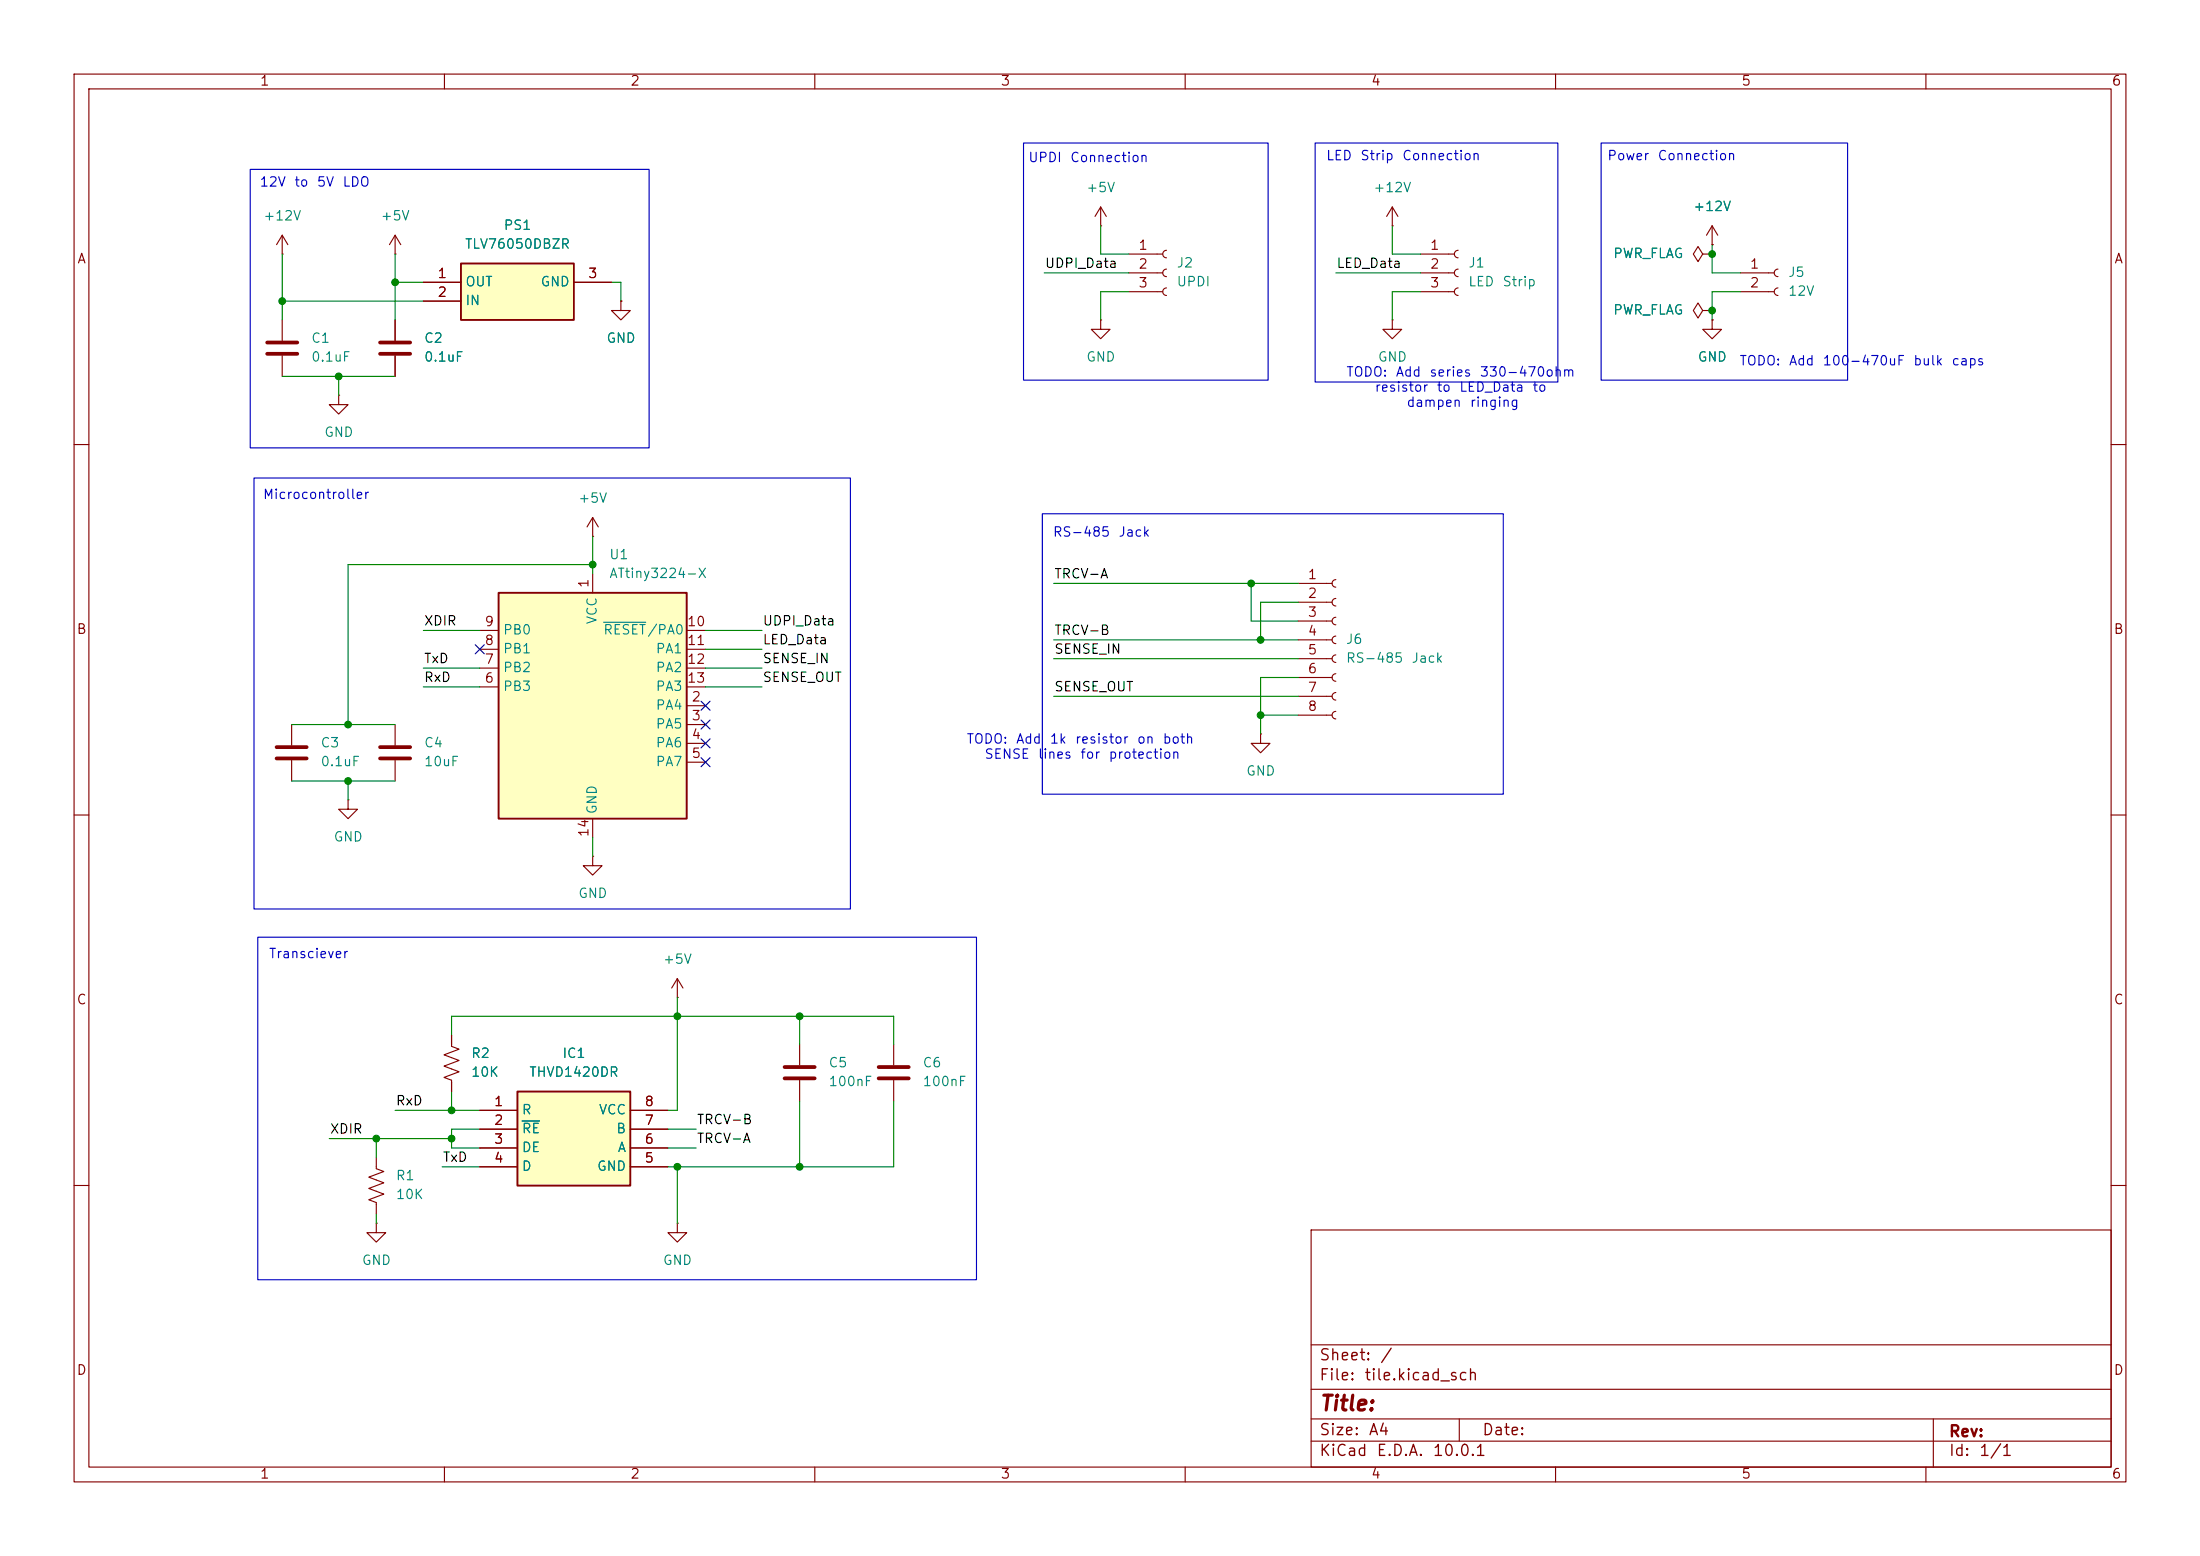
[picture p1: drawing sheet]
<svg xmlns="http://www.w3.org/2000/svg" width="297mm" height="210mm" viewBox="0 0 297 210" stroke-linecap="round" stroke-linejoin="round" font-family="sans-serif">
<g fill="none" stroke="#840000" stroke-width=".15">
<path d="M10 10h277v190h-277zM12 12h273v186h-273zM60 10v2M110 10v2M160 10v2M210 10v2M260 10v2M152.4 34.3h4.6M152.4 36.8h4.6M152.4 39.4h4.6M157.5 33.8a.51 .51 0 0 0-.5 .5 .51 .51 0 0 0 .5 .5M157.5 36.3a.51 .51 0 0 0-.5 .5 .51 .51 0 0 0 .5 .5"/>
<path d="M157.5 38.9a.51 .51 0 0 0-.5 .5 .51 .51 0 0 0 .5 .5M229.9 41.9l-.7-1-.6 1 .6 1 .7-1h1.2M231.1 41.9h.1M10 60h2M80 72.4h.1M80 69.9l-.8 1.2M80 69.9l.8 1.2M80 69.9v2.5M285 60h2M10 110h2M285 110h2M61 139.7v1.5l1 .4-2.1 .8 2.1 .7-2.1 .8 2.1 .8-2.1 .7 1.1 .4v1.5"/>
<path d="M10 160h2M91.4 165.1v1.3h1.3l-1.3 1.2-1.2-1.2h1.2M91.4 165.1h.1M177 166h108v32h-108zM285 160h2M60 198v2M110 198v2M160 198v2M177 194.5h108M177 191.5h108M177 187.5h108M177 181.5h108"/>
<path d="M197 191.5v3M210 198v2M260 198v2M261 191.5v6.5"/>
</g>
<path d="M69.8 147.3h15.3v12.7h-15.3z" fill="#ffffc2"/>
<path d="M69.8 147.3h15.3v12.7h-15.3z" fill="none" stroke="#840000" stroke-width=".25"/>
<g fill="none" stroke="#840000" stroke-width=".15">
<path d="M83.8 40.6v1.3h1.3l-1.3 1.3-1.3-1.3h1.3M83.8 40.6h.1M91.4 134.6h.1M91.4 132.1l-.7 1.3M91.4 132.1l.8 1.3M91.4 132.1v2.5M64.8 149.9h5M64.8 152.4h5M64.8 154.9h5M64.8 157.5h5M85.1 149.9h5.1M85.1 152.4h5.1"/>
<path d="M85.1 154.9h5.1M85.1 157.5h5.1M107.9 141v2.8M107.9 145.8v2.8M120.6 141v2.8M120.6 145.8v2.8"/>
</g>
<path d="M70.5 151.3h2.4" fill="none" stroke="#008484" stroke-width=".15"/>
<path d="M105.9 144h4.1M105.9 145.5h4.1M118.6 144h4.1M118.6 145.5h4.1" fill="none" stroke="#840000" stroke-width=".51"/>
<path d="M62.2 35.6h15.3v7.6h-15.3z" fill="#ffffc2"/>
<path d="M62.2 35.6h15.3v7.6h-15.3z" fill="none" stroke="#840000" stroke-width=".25"/>
<g fill="none" stroke="#840000" stroke-width=".15">
<path d="M38.1 34.3h.1M38.1 31.8v2.5M38.1 31.8l-.8 1.2M38.1 31.8l.8 1.2M53.3 34.3h.1M53.3 31.8v2.5M53.3 31.8l-.7 1.2M53.3 31.8l.8 1.2M57.1 38.1h5.1M77.5 38.1h5M229.9 34.3l-.7-1-.6 1 .6 1 .7-1h1.2M231.1 34.3h.1"/>
<path d="M234.9 36.8h4.6M234.9 39.4h4.6M240 36.3a.51 .51 0 0 0-.5 .5 .51 .51 0 0 0 .5 .5M240 38.9a.51 .51 0 0 0-.5 .5 .51 .51 0 0 0 .5 .5M38.1 43.2v2.8M38.1 48v2.8M45.7 53.3v1.3h1.3l-1.3 1.3-1.3-1.3h1.3M45.7 53.3h.1M53.3 43.2v2.8M53.3 48v2.8M57.1 40.6h5.1M148.6 43.2v1.3h1.3l-1.3 1.2-1.3-1.2h1.3"/>
<path d="M148.6 43.2h.1M175.3 78.7h4.5M180.3 78.2a.51 .51 0 0 0-.5 .5 .51 .51 0 0 0 .5 .5M39.4 97.8v2.8M53.3 97.8v2.8M170.2 99.1v1.2h1.2l-1.2 1.3-1.3-1.3h1.3M170.2 99.1h.1M175.3 81.3h4.5M175.3 83.8h4.5M175.3 86.4h4.5M175.3 88.9h4.5M175.3 91.4h4.5"/>
<path d="M175.3 94h4.5M175.3 96.5h4.5M180.3 80.8a.51 .51 0 0 0-.5 .5 .51 .51 0 0 0 .5 .5M180.3 83.3a.51 .51 0 0 0-.5 .5 .51 .51 0 0 0 .5 .5M180.3 85.9a.51 .51 0 0 0-.5 .5 .51 .51 0 0 0 .5 .5M180.3 88.4a.51 .51 0 0 0-.5 .5 .51 .51 0 0 0 .5 .5M180.3 90.9a.51 .51 0 0 0-.5 .5 .51 .51 0 0 0 .5 .5M180.3 93.5a.51 .51 0 0 0-.5 .5 .51 .51 0 0 0 .5 .5M180.3 96a.51 .51 0 0 0-.5 .5 .51 .51 0 0 0 .5 .5M39.4 102.6v2.8M47 108v1.2h1.3l-1.3 1.3-1.3-1.3h1.3M47 108h.1"/>
<path d="M53.3 102.6v2.8M80 115.6v1.2h1.3l-1.3 1.3-1.3-1.3h1.3M80 115.6h.1M50.8 156.2v1.5l1 .4-2 .8 2 .7-2 .8 2 .8-2 .7 1 .4v1.5"/>
</g>
<path d="M36.1 46.2h4M36.1 47.8h4M51.3 46.2h4.1M51.3 47.8h4.1M37.3 100.8h4.1M37.3 102.4h4.1M51.3 100.8h4.1M51.3 102.4h4.1" fill="none" stroke="#840000" stroke-width=".51"/>
<path d="M67.3 80h25.4v30.5h-25.4z" fill="#ffffc2"/>
<path d="M67.3 80h25.4v30.5h-25.4z" fill="none" stroke="#840000" stroke-width=".25"/>
<g fill="none" stroke="#840000" stroke-width=".15">
<path d="M57.1 38.1h5.1M77.5 38.1h5M148.6 30.5h.1M148.6 27.9l-.8 1.3M148.6 27.9l.8 1.3M148.6 27.9v2.6M188 30.5h.1M188 27.9l-.8 1.3M188 27.9l.7 1.3M188 27.9v2.6M191.8 34.3h4.5M191.8 36.8h4.5"/>
<path d="M191.8 39.4h4.5M196.8 33.8a.51 .51 0 0 0-.5 .5 .51 .51 0 0 0 .5 .5M196.8 36.3a.51 .51 0 0 0-.5 .5 .51 .51 0 0 0 .5 .5M196.8 38.9a.51 .51 0 0 0-.5 .5 .51 .51 0 0 0 .5 .5M231.1 33h.1M231.1 34.3h.1M231.1 30.5l-.7 1.3M231.1 30.5l.8 1.3M231.1 30.5v2.5M53.3 43.2v2.8M53.3 48v2.8M57.1 40.6h5.1"/>
<path d="M83.8 40.6h.1M188 43.2v1.3h1.2l-1.2 1.2-1.3-1.2h1.3M188 43.2h.1M231.1 43.2v1.3h1.3l-1.3 1.2-1.2-1.2h1.2M231.1 43.2h.1M231.1 41.9h.1M80 77.5v2.5M64.8 92.7h2.5M64.8 90.2h2.5M64.8 87.6h2.5M64.8 85.1h2.5M92.7 95.3h2.5"/>
<path d="M92.7 97.8h2.5M92.7 92.7h2.5M92.7 90.2h2.5M92.7 87.6h2.5M92.7 85.1h2.5M80 110.5v2.5M92.7 100.3h2.5M92.7 102.9h2.5M61 139.7v1.3M61 146.1v1.2M64.8 149.9h5M64.8 152.4h5"/>
<path d="M64.8 154.9h5M64.8 157.5h5M85.1 149.9h5.1M85.1 152.4h5.1M85.1 154.9h5.1M85.1 157.5h5.1M50.8 165.1v1.3h1.3l-1.3 1.2-1.3-1.2h1.3M50.8 165.1h.1"/>
</g>
<path d="M81.5 84h5.7M70.5 151.3h2.4" fill="none" stroke="#008484" stroke-width=".15"/>
<g fill="none" stroke="#008400" stroke-width=".15">
<path d="M38.1 34.3v8.9M53.3 34.3v8.9M53.3 38.1h3.8M82.5 38.1h1.3v2.5M141 36.8h11.4M148.6 30.5v3.8h3.8M152.4 39.4h-3.8v3.8M180.3 36.8h11.5M188 30.5v3.8h3.8M191.8 39.4h-3.8v3.8M231.1 33v3.8h3.8M234.9 39.4h-3.8v3.8"/>
<path d="M38.1 50.8h15.2M38.1 40.6h19M45.7 50.8v2.5M80 72.4v5.1M80 76.2h-33v21.6M142.2 78.7h33.1M168.9 78.7v5.1h6.4M39.4 97.8h13.9M57.1 85.1h7.7M57.1 90.2h7.7M57.1 92.7h7.7M95.2 85.1h7.7"/>
<path d="M95.2 87.6h7.7M95.2 90.2h7.7M95.2 92.7h7.7M142.2 86.4h33.1M142.2 88.9h33.1M142.2 94h33.1M170.2 96.5h5.1M175.3 91.4h-5.1v7.7M175.3 81.3h-5.1v5.1M39.4 105.4h13.9M47 105.4v2.6M80 113v2.6"/>
<path d="M61 139.7v-2.5h59.6v3.8M91.4 134.6v15.3h-1.2M107.9 137.2v3.8M44.4 153.7h16.6M50.8 153.7v2.5M53.3 149.9h11.5M59.7 157.5h5.1M61 147.3v2.6M64.8 152.4h-3.8v2.5h3.8M90.2 154.9h3.8M90.2 152.4h3.8M91.4 157.5v7.6"/>
<path d="M107.9 148.6v8.9M120.6 148.6v8.9h-30.4M50.8 163.8v1.3"/>
</g>
<path d="M64.2 87l1.2 1.2M65.4 87l-1.2 1.2M94.6 99.7l1.3 1.2M94.6 97.2l1.3 1.2M94.6 94.6l1.3 1.3M95.9 99.7l-1.3 1.2M95.9 97.2l-1.3 1.2M95.9 94.6l-1.3 1.3M94.6 102.3l1.3 1.2M95.9 102.3l-1.3 1.2" fill="none" stroke="#000084" stroke-width=".15"/>
<path d="M138.2 19.3h33v32h-33zM177.5 19.3h32.8v32.3h-32.8zM216.2 19.3h33.2v32h-33.2zM33.8 22.9h53.8v37.6h-53.8zM34.3 64.5h80.5v58.2h-80.5zM140.7 69.3h62.2v37.9h-62.2zM34.8 126.5h97v46.2h-97z" fill="none" stroke="#0000c2" stroke-width=".15"/>
<g fill="#008400" stroke="#008400" stroke-width=".14">
<circle cx="168.9" cy="78.7" r=".46"/>
<circle cx="80" cy="76.2" r=".46"/>
<circle cx="170.2" cy="96.5" r=".46"/>
<circle cx="170.2" cy="86.4" r=".46"/>
<circle cx="91.4" cy="137.2" r=".46"/>
<circle cx="107.9" cy="157.5" r=".46"/>
<circle cx="91.4" cy="157.5" r=".46"/>
<circle cx="107.9" cy="137.2" r=".46"/>
<circle cx="61" cy="153.7" r=".46"/>
<circle cx="61" cy="149.9" r=".46"/>
<circle cx="47" cy="97.8" r=".46"/>
<circle cx="47" cy="105.4" r=".46"/>
<circle cx="231.1" cy="41.9" r=".46"/>
<circle cx="231.1" cy="34.3" r=".46"/>
<circle cx="45.7" cy="50.8" r=".46"/>
<circle cx="38.1" cy="40.6" r=".46"/>
<circle cx="53.3" cy="38.1" r=".46"/>
<circle cx="50.8" cy="153.7" r=".46"/>
</g>
<text font-size="2" fill="#840000" x="178" y="190.9">Title:</text>
<g font-size="1.5" fill="#840000">
<text x="178" y="184">Sheet:</text>
<text x="186.2" y="184">/</text>
<text x="178" y="186.7">File:</text>
<text x="184.1" y="186.7">tile.kicad_sch</text>
<text x="178" y="196.9">KiCad</text>
<text x="178" y="194.1">Size:</text>
<text x="184.7" y="194.1">A4</text>
<text x="185.7" y="196.9">E.D.A.</text>
<text x="193.3" y="196.9">10.0.1</text>
<text x="200" y="194.1">Date:</text>
<text x="263" y="194.3">Rev:</text>
<text x="263" y="196.9">Id:</text>
<text x="267.1" y="196.9">1/1</text>
</g>
<g font-size="1.3" fill="#840000">
<text x="35" y="11.9">1</text>
<text x="85" y="11.9">2</text>
<text x="135" y="11.9">3</text>
<text x="185" y="11.9">4</text>
<text x="235" y="11.9">5</text>
<text x="285" y="11.9">6</text>
<text x="10.3" y="35.9">A</text>
<text x="153.6" y="34">1</text>
<text x="193" y="34">1</text>
<text x="285.3" y="35.9">A</text>
<text x="59" y="37.8">1</text>
<text x="59" y="40.4">2</text>
<text x="79.3" y="37.8">3</text>
<text x="153.6" y="36.6">2</text>
<text x="153.6" y="39.1">3</text>
<text x="193" y="36.6">2</text>
<text x="193" y="39.1">3</text>
<text x="236.1" y="36.6">1</text>
<text x="236.1" y="39.1">2</text>
<text x="79.8" y="79.4" transform="rotate(-90 79.8 79.4)">1</text>
<text x="176.5" y="78.5">1</text>
<text x="176.5" y="81">2</text>
<text x="176.5" y="83.6">3</text>
<text x="10.3" y="85.9">B</text>
<text x="65.3" y="89.9">7</text>
<text x="65.3" y="87.4">8</text>
<text x="65.3" y="84.8">9</text>
<text x="92.7" y="84.8">10</text>
<text x="92.7" y="87.4">11</text>
<text x="92.7" y="89.9">12</text>
<text x="176.5" y="86.1">4</text>
<text x="176.5" y="88.6">5</text>
<text x="285.3" y="85.9">B</text>
<text x="65.3" y="92.5">6</text>
<text x="92.7" y="92.5">13</text>
<text x="93.3" y="95">2</text>
<text x="176.5" y="91.2">6</text>
<text x="176.5" y="93.7">7</text>
<text x="93.3" y="97.5">3</text>
<text x="93.3" y="100.1">4</text>
<text x="176.5" y="96.3">8</text>
<text x="93.3" y="102.6">5</text>
<text x="79.8" y="113.1" transform="rotate(-90 79.8 113.1)">14</text>
<text x="10.3" y="135.9">C</text>
<text x="285.3" y="135.9">C</text>
<text x="66.6" y="149.6">1</text>
<text x="86.9" y="149.6">8</text>
<text x="66.6" y="152.1">2</text>
<text x="66.6" y="154.7">3</text>
<text x="86.9" y="154.7">6</text>
<text x="86.9" y="152.1">7</text>
<text x="66.6" y="157.2">4</text>
<text x="86.9" y="157.2">5</text>
<text x="10.3" y="185.9">D</text>
<text x="285.3" y="185.9">D</text>
<text x="35" y="199.9">1</text>
<text x="85" y="199.9">2</text>
<text x="135" y="199.9">3</text>
<text x="185" y="199.9">4</text>
<text x="235" y="199.9">5</text>
<text x="285" y="199.9">6</text>
</g>
<g font-size="1.3" fill="#0000c2">
<text x="138.7" y="22.2">UPDI</text>
<text x="144.4" y="22.2">Connection</text>
<text x="178.9" y="21.9">LED</text>
<text x="183.6" y="21.9">Strip</text>
<text x="189.2" y="21.9">Connection</text>
<text x="216.9" y="21.9">Power</text>
<text x="223.7" y="21.9">Connection</text>
<text x="35" y="25.5">12V</text>
<text x="39.6" y="25.5">to</text>
<text x="42.7" y="25.5">5V</text>
<text x="46.1" y="25.5">LDO</text>
<text x="181.7" y="51.1">TODO:</text>
<text x="185.5" y="53.2">resistor</text>
<text x="188.3" y="51.1">Add</text>
<text x="192.9" y="51.1">series</text>
<text x="193.9" y="53.2">to</text>
<text x="196.9" y="53.2">LED_Data</text>
<text x="199.7" y="51.1">330-470ohm</text>
<text x="206.8" y="53.2">to</text>
<text x="234.7" y="49.6">TODO:</text>
<text x="241.4" y="49.6">Add</text>
<text x="246" y="49.6">100-470uF</text>
<text x="258.2" y="49.6">bulk</text>
<text x="263.4" y="49.6">caps</text>
<text x="189.8" y="55.2">dampen</text>
<text x="198.3" y="55.2">ringing</text>
<text x="35.4" y="67.7">Microcontroller</text>
<text x="142" y="72.7">RS-485</text>
<text x="150.9" y="72.7">Jack</text>
<text x="130.4" y="100.7">TODO:</text>
<text x="137.1" y="100.7">Add</text>
<text x="141.6" y="100.7">1k</text>
<text x="145" y="100.7">resistor</text>
<text x="153.4" y="100.7">on</text>
<text x="156.9" y="100.7">both</text>
<text x="132.8" y="102.7">SENSE</text>
<text x="140" y="102.7">lines</text>
<text x="145.7" y="102.7">for</text>
<text x="149.6" y="102.7">protection</text>
<text x="36.2" y="129.6">Transciever</text>
</g>
<g font-size="1.3" fill="#008484">
<text x="146.6" y="26.3">+5V</text>
<text x="185.3" y="26.3">+12V</text>
<text x="228.5" y="28.8">+12V</text>
<text x="35.5" y="30.1">+12V</text>
<text x="51.3" y="30.1">+5V</text>
<text x="62.7" y="33.9">TLV76050DBZR</text>
<text x="67.9" y="31.3">PS1</text>
<text x="217.7" y="35.2">PWR_FLAG</text>
<text x="62.7" y="39">OUT</text>
<text x="62.7" y="41.5">IN</text>
<text x="72.9" y="39">GND</text>
<text x="158.8" y="36.4">J2</text>
<text x="158.8" y="39">UPDI</text>
<text x="198.1" y="36.4">J1</text>
<text x="198.1" y="39">LED</text>
<text x="202.7" y="39">Strip</text>
<text x="241.3" y="37.7">J5</text>
<text x="241.3" y="40.2">12V</text>
<text x="41.9" y="46.6">C1</text>
<text x="57.2" y="46.6">C2</text>
<text x="81.8" y="46.6">GND</text>
<text x="217.7" y="42.8">PWR_FLAG</text>
<text x="41.9" y="49.1">0.1uF</text>
<text x="57.2" y="49.1">0.1uF</text>
<text x="146.6" y="49.1">GND</text>
<text x="185.9" y="49.1">GND</text>
<text x="229.1" y="49.1">GND</text>
<text x="43.7" y="59.3">GND</text>
<text x="78" y="68.2">+5V</text>
<text x="82.2" y="75.8">U1</text>
<text x="82.2" y="78.3">ATtiny3224-X</text>
<text x="67.8" y="88.5">PB1</text>
<text x="67.8" y="86">PB0</text>
<text x="80.9" y="84.3" transform="rotate(-90 80.9 84.3)">VCC</text>
<text x="81.4" y="86">RESET/PA0</text>
<text x="88.4" y="88.5">PA1</text>
<text x="181.6" y="87.2">J6</text>
<text x="181.6" y="89.8">RS-485</text>
<text x="190.5" y="89.8">Jack</text>
<text x="67.8" y="93.6">PB3</text>
<text x="67.8" y="91">PB2</text>
<text x="88.4" y="91">PA2</text>
<text x="88.4" y="93.6">PA3</text>
<text x="43.2" y="101.2">C3</text>
<text x="57.2" y="101.2">C4</text>
<text x="88.4" y="96.1">PA4</text>
<text x="88.4" y="98.7">PA5</text>
<text x="88.4" y="101.2">PA6</text>
<text x="43.2" y="103.7">0.1uF</text>
<text x="57.2" y="103.7">10uF</text>
<text x="88.4" y="103.7">PA7</text>
<text x="168.1" y="105">GND</text>
<text x="45" y="113.9">GND</text>
<text x="80.9" y="110" transform="rotate(-90 80.9 110)">GND</text>
<text x="78" y="121.5">GND</text>
<text x="89.4" y="130.4">+5V</text>
<text x="63.5" y="143.1">R2</text>
<text x="75.8" y="143.1">IC1</text>
<text x="63.5" y="145.6">10K</text>
<text x="71.4" y="145.6">THVD1420DR</text>
<text x="111.8" y="144.4">C5</text>
<text x="111.8" y="146.9">100nF</text>
<text x="124.5" y="144.4">C6</text>
<text x="124.5" y="146.9">100nF</text>
<text x="70.4" y="150.7">R</text>
<text x="70.4" y="153.3">RE</text>
<text x="70.4" y="155.8">DE</text>
<text x="80.8" y="150.7">VCC</text>
<text x="83.1" y="153.3">B</text>
<text x="83.3" y="155.8">A</text>
<text x="53.3" y="159.6">R1</text>
<text x="70.4" y="158.3">D</text>
<text x="80.5" y="158.3">GND</text>
<text x="53.3" y="162.2">10K</text>
<text x="48.8" y="171">GND</text>
<text x="89.4" y="171">GND</text>
</g>
<g font-size="1.3">
<text x="141" y="36.5">UDPI_Data</text>
<text x="180.3" y="36.5">LED_Data</text>
<text x="142.2" y="78.4">TRCV-A</text>
<text x="57.1" y="84.7">XDIR</text>
<text x="57.1" y="89.8">TxD</text>
<text x="102.9" y="89.8">SENSE_IN</text>
<text x="102.9" y="87.3">LED_Data</text>
<text x="102.9" y="84.7">UDPI_Data</text>
<text x="142.2" y="86">TRCV-B</text>
<text x="142.2" y="88.6">SENSE_IN</text>
<text x="57.1" y="92.4">RxD</text>
<text x="102.9" y="92.4">SENSE_OUT</text>
<text x="142.2" y="93.6">SENSE_OUT</text>
<text x="53.3" y="149.5">RxD</text>
<text x="44.4" y="153.3">XDIR</text>
<text x="94" y="152.1">TRCV-B</text>
<text x="94" y="154.6">TRCV-A</text>
<text x="59.7" y="157.1">TxD</text>
</g>
</svg>
